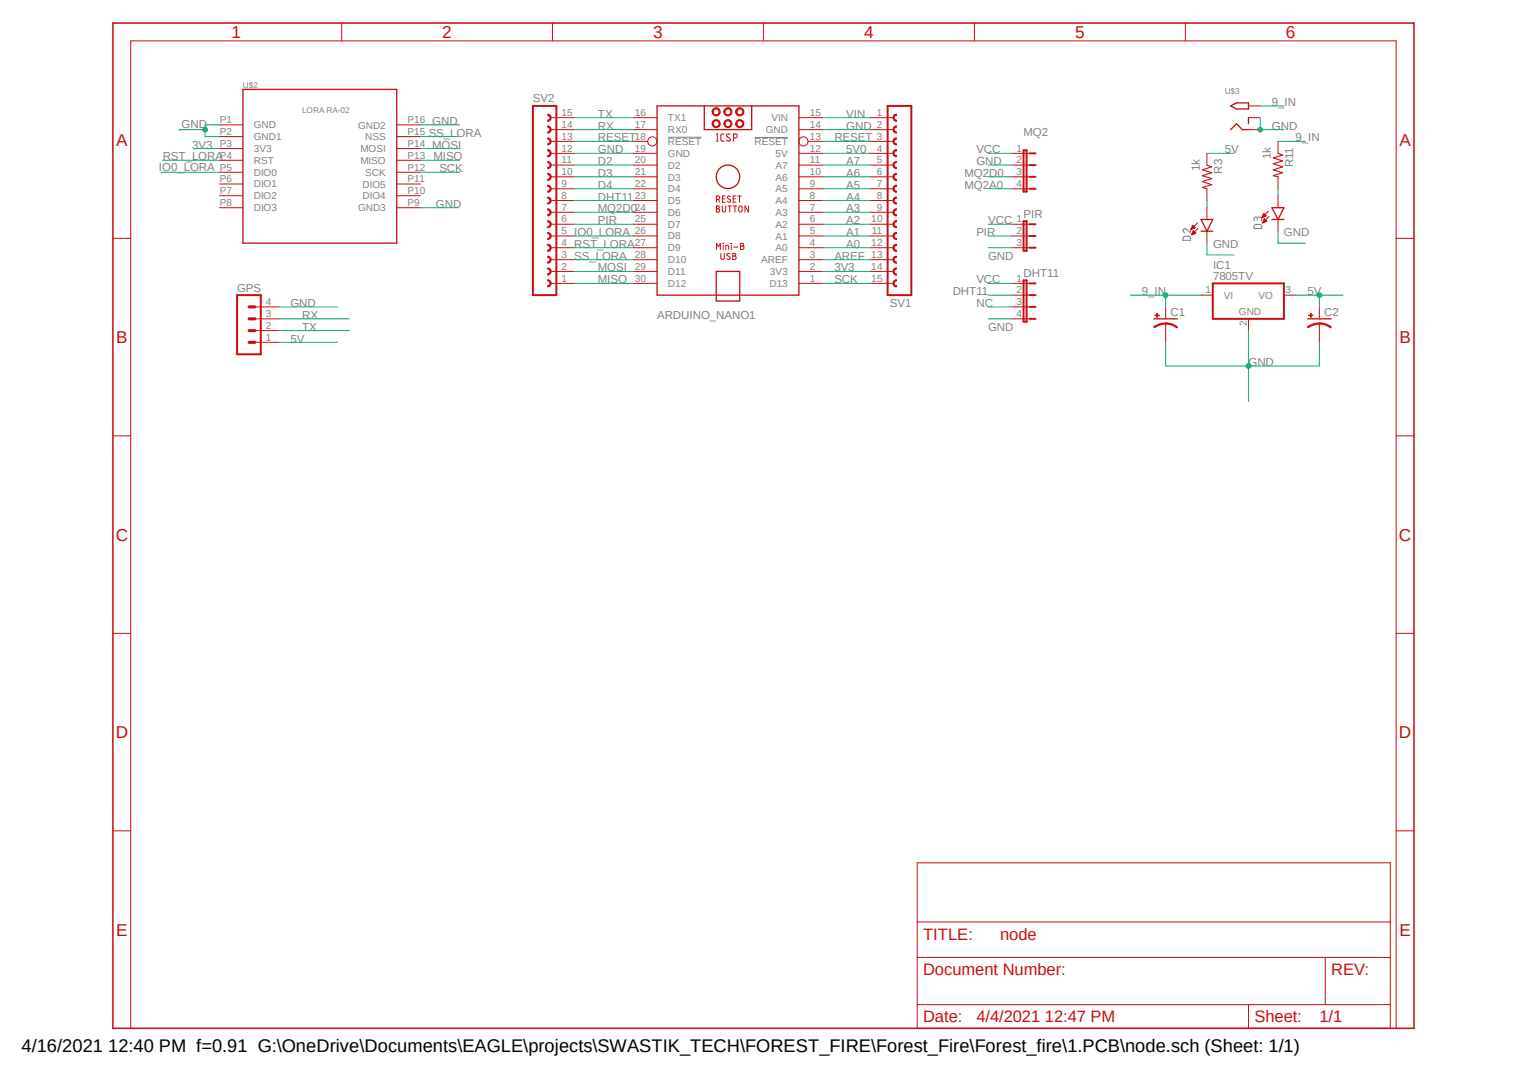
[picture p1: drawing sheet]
<svg xmlns="http://www.w3.org/2000/svg" width="297mm" height="210mm" viewBox="0 0 297 210" stroke-linecap="round" stroke-linejoin="round" font-family="sans-serif">
<path d="M21.5 4.2l254 196.5M275.5 4.2l-254 196.5" fill="none" stroke="#fff" stroke-width=".19"/>
<path d="M130 26.7h6.5M146.9 26.8h6.5M230.5 46h1l.2 .2v.6h-1.4v-.4zM231.7 44.5v.8l-.8-.7a.41 .41 0 0 0-.6 .2 .41 .41 0 0 0 .3 .5M244.1 43.9a1.15 1.15 0 0 1 1.4 0l.1 .6h-1.5zM244.7 42.6a.42 .42 0 0 1 .5-.4 .42 .42 0 0 1 .4 .4v.4M244.7 42.8v-.3a.32 .32 0 0 0-.3-.3 .32 .32 0 0 0-.3 .3v.5" fill="none" stroke="#808080" stroke-width=".19"/>
<g fill="none" stroke="#c90d0c" stroke-width=".19">
<path d="M66.5 4.5v3.5M107.5 4.5v3.5M148.6 4.5v3.5M189.7 4.5v3.5M230.7 4.5v3.5M196.9 34.4h3.5M196.9 32.1h3.5M196.9 29.8h3.5M196.9 36.7h3.5M243 20.6h2.3M243 25.2h2.3M243 22.9h2.3"/>
<path d="M248.8 27.5v2.3M248.8 34.4v2.3M248.8 38.1v2.3M22 46.4h3.4M196.9 48.2h3.5M196.9 45.9h3.5M196.9 43.6h3.5M196.9 59.7h3.5M196.9 57.4h3.5M196.9 55.2h3.5M233.8 57.4h2.3M245.7 42.3h.1"/>
<path d="M245.7 42.2h.2M245.7 42.2h.4M245.7 42.1h.6M245.7 43.3h.1M245.8 42h.6M245.8 42h.5M245.8 43.3h.2M245.8 41.9h.5M245.8 43.2h.4M245.9 41.8h.3M245.9 43.1h.5M245.9 43.1h.6"/>
<path d="M245.9 41.7h.2M245.9 41.7h.1M245.9 43h.6M246 41.6l.4 .4-.8 .4zM246 42.9h.4M246 42.8h.3M246 42.7h.2M246.5 43.1l-.4-.5-.4 .8M246.5 43.1l-.8 .3M246.9 41.1l-1.3 1.3M247 42.1l-1.3 1.3M248.8 42.7v2.3"/>
<path d="M249.9 57.4h2.3M271.7 46.4h3.5M196.9 62.1h3.5M226.9 62.9v1.4M243 62.1v2.2M22 84.8h3.4M271.7 84.8h3.5M22 123.3h3.4M271.7 123.3h3.5M22 161.7h3.4M178.5 167.9h92.1v32.3h-92.1zM178.5 179.5h92.1"/>
<path d="M271.7 161.7h3.5M178.5 186.4h92.1M178.5 195.5h92.1M243 195.5v4.7M257.9 186.4v9.1M25.4 200.2v-192.2h246.3v192.2"/>
</g>
<g fill="none" stroke="#c90d0c" stroke-width=".38">
<path d="M199.2 29.3h.6v8h-.6zM200.4 34.4h1.1M200.4 32.1h1.1M200.4 29.8h1.1M200.4 36.7h1.1M199.2 43.1h.6v5.7h-.6zM199.2 54.6h.6v8h-.6zM200.4 48.2h1.1M200.4 45.9h1.1M200.4 43.6h1.1M200.4 59.7h1.1M200.4 57.4h1.1"/>
<path d="M200.4 55.2h1.1M236.1 55.2h13.8v6.9h-13.8zM200.4 62.1h1.1"/>
</g>
<path d="M22 4.5h253.2v195.7h-253.2z" fill="none" stroke="#c90d0c" stroke-width=".3"/>
<path d="M239.5 20.6l1.2-.6h2.3v1.2h-2.3zM239.5 25.2l1.2-1.1 1.1 1.1h1.2M243 22.9v1.2M247.6 40.4h2.3l-1.1 2.3zM247.6 42.7h2.3M224.6 62.1h4.6" fill="none" stroke="#c90d0c" stroke-width=".25"/>
<path d="M248.8 29.8l.8 .4-1.8 .5 1.8 .6-1.8 .6 1.8 .6-1.8 .6 1.8 .5-1.8 .6 1 .2" fill="none" stroke="#c90d0c" stroke-width=".21"/>
<path d="M226.9 62.8a4 4 0 0 1 2.3 .8l-.1 .2a3.3 3.3 0 0 0-2.2-.7z" fill-rule="evenodd" fill="#c90d0c"/>
<path d="M226.9 62.8a4 4 0 0 1 2.3 .8l-.1 .2a3.3 3.3 0 0 0-2.2-.7z" fill="none" stroke="#c90d0c" stroke-width=".19"/>
<path d="M224.5 63.6a3.8 3.8 0 0 1 2.4-.7v.2a4.1 4.1 0 0 0-2.2 .7z" fill-rule="evenodd" fill="#c90d0c"/>
<path d="M224.5 63.6a3.8 3.8 0 0 1 2.4-.7v.2a4.1 4.1 0 0 0-2.2 .7z" fill="none" stroke="#c90d0c" stroke-width=".19"/>
<path d="M224.8 61.3l.8 .1z" fill-rule="evenodd" fill="#c90d0c"/>
<path d="M224.8 61.3l.8 .1z" fill="none" stroke="#c90d0c" stroke-width=".19"/>
<path d="M225.2 61l.1 .8z" fill-rule="evenodd" fill="#c90d0c"/>
<path d="M226.9 59.7v2.4M225.2 61l.1 .8zM226.9 64.3v2.3M256.8 62.9v1.4" fill="none" stroke="#c90d0c" stroke-width=".19"/>
<path d="M254.5 62.1h4.6" fill="none" stroke="#c90d0c" stroke-width=".25"/>
<path d="M256.8 62.8a4 4 0 0 1 2.3 .8l-.1 .2a3.3 3.3 0 0 0-2.2-.7z" fill-rule="evenodd" fill="#c90d0c"/>
<path d="M256.8 62.8a4 4 0 0 1 2.3 .8l-.1 .2a3.3 3.3 0 0 0-2.2-.7z" fill="none" stroke="#c90d0c" stroke-width=".19"/>
<path d="M254.5 63.6a3.8 3.8 0 0 1 2.3-.7v.2a4.1 4.1 0 0 0-2.2 .7z" fill-rule="evenodd" fill="#c90d0c"/>
<path d="M254.5 63.6a3.8 3.8 0 0 1 2.3-.7v.2a4.1 4.1 0 0 0-2.2 .7z" fill="none" stroke="#c90d0c" stroke-width=".19"/>
<path d="M254.7 61.3l.9 .1z" fill-rule="evenodd" fill="#c90d0c"/>
<path d="M254.7 61.3l.9 .1z" fill="none" stroke="#c90d0c" stroke-width=".19"/>
<path d="M255.1 61l.1 .8z" fill-rule="evenodd" fill="#c90d0c"/>
<g fill="none" stroke="#c90d0c" stroke-width=".19">
<path d="M123.3 22.9h4.6M123.3 25.2h4.6M123.3 27.5h2.8M123.3 29.8h4.6M123.3 32.1h4.6M123.3 34.4h4.6M123.3 36.7h4.6M123.3 39h4.6M139.4 38.8h.3a.34 .34 0 0 0 .4-.3 .34 .34 0 0 0-.4-.4h-.3v1.3M139.4 27.5h.3M139.4 26.1h.3M139.6 26.1v1.4"/>
<path d="M139.8 38.8l.3 .6M140.6 38.7h.4M140.9 26.1h-.5l-.1 .3v.9l.1 .1 .5 .1M141.1 38.1h-.5v1.3h.5M142.1 26.2l-.5-.1-.2 .3v.1l.6 .4a.31 .31 0 0 1 .1 .3 .31 .31 0 0 1-.3 .3l-.4-.2M142.2 38.3l-.3-.2-.3 .3 .6 .5v.3a.38 .38 0 0 1-.6 0M142.7 38.7h.4M142.7 26.8h.6l.2-.2v-.4l-.8-.1v1.4M143.3 38.1h-.6v1.3h.6M143.6 38.1h.7M143.9 38.1v1.3M155.5 22.9h4.6"/>
<path d="M155.5 25.2h4.6M155.5 29.8h4.6M155.5 32.1h4.6M155.5 34.4h4.6M155.5 36.7h4.6M155.5 39h4.6M157.3 27.5h2.8M234.9 29.8v2.3M234.9 36.7v2.3M123.3 41.3h4.6M123.3 43.6h4.6M123.3 45.9h4.6"/>
<path d="M123.3 48.2h4.6M123.3 50.5h4.6M123.3 52.8h4.6M123.3 55.2h4.6M139.4 40.1l.6 .2-.3 .3a.32 .32 0 0 1 .4 .4 .32 .32 0 0 1-.4 .3h-.3zM139.4 48.6v-1.2l.4 .6 .4-.6v1.2M139.4 40.6h.3M140.3 49.3v.9a.34 .34 0 0 0 .3 .3 .34 .34 0 0 0 .4-.3v-.9M140.6 40.1v.8a.32 .32 0 0 0 .3 .4 .32 .32 0 0 0 .3-.4v-.8M140.7 47.4h.1M140.8 47.8v.8M140.8 47.4h.1"/>
<path d="M141.3 48.6v-.8h.4l.1 .8M141.7 40.1h.7M142 40.1v1.2M142.1 49.4l-.5-.1-.1 .3 .6 .5v.3l-.2 .1-.5-.2M142.3 47.4h.1M142.3 47.8v.8M142.6 49.3l.5 .1 .1 .1-.1 .3h-.1a.34 .34 0 0 1 .3 .4 .34 .34 0 0 1-.3 .3h-.4zM142.6 49.8h.4M142.7 40.1h.7M142.8 48.1h.8M143 40.1v1.2M143.9 40.1a.34 .34 0 0 1 .5 .3v.5a.34 .34 0 0 1-.3 .4 .34 .34 0 0 1-.3-.4v-.5z"/>
<path d="M144.1 47.4h.6v.1v.3l-.2 .1a.34 .34 0 0 1 .3 .3 .34 .34 0 0 1-.3 .4h-.4zM144.1 47.9h.4M145.7 40.1v1.2l-.7-1.2v1.2M155.5 41.3h4.6M155.5 43.6h4.6M155.5 45.9h4.6M155.5 48.2h4.6M155.5 50.5h4.6M155.5 52.8h4.6M155.5 55.2h4.6M231.8 44.6h.1M231.9 44.5h.2"/>
<path d="M231.9 44.5h.3M231.9 44.4h.6M231.9 44.3h.7M231.9 45.7h.1M232 44.2h.5M232 45.6h.2M232 45.5h.4M232 45.5h.5M232.1 44.1h.3M232.1 44h.2M232.1 45.4h.6M232.1 43.9h.1"/>
<path d="M232.1 45.3h.6M232.1 45.2h.5M232.2 43.9h.1M232.2 45.2h.3M232.2 45.1h.3M232.2 45h.2M232.2 44.9h.1M232.3 44.9l-.4 .8M232.3 44.9l.4 .5-.8 .3M232.6 44.3l-.4-.4-.4 .8M232.6 44.3l-.8 .4M233.1 43.4l-1.3 1.3"/>
<path d="M233.2 44.4l-1.3 1.3M234.9 40.4v2.3M234.9 45v2.3M256.8 59.7v2.4M255.1 61l.1 .8zM256.8 64.3v2.3"/>
<circle cx="127" cy="27.5" r=".89"/>
<circle cx="156.4" cy="27.5" r=".89"/>
</g>
<path d="M234.9 32.1l.9 .4-1.8 .6 1.8 .5-1.8 .6 1.8 .6-1.8 .5 1.8 .6-1.8 .6 .9 .2" fill="none" stroke="#c90d0c" stroke-width=".21"/>
<g fill="none" stroke="#c90d0c" stroke-width=".25">
<path d="M127.9 20.6h27.6v36.8h-27.6zM137.1 20.6v4.6h9.2v-4.6M139.4 52.8h4.6v5.8h-4.6zM233.8 42.7h2.3l-1.2 2.3zM233.8 45h2.3"/>
<circle cx="141.7" cy="34.4" r="2.29"/>
</g>
<path d="M138.9 23.4a.8 .8 0 0 1 1.2 .3 .8 .8 0 0 1-.5 1.1 .8 .8 0 0 1-1-.7h.2a.58 .58 0 0 1 .7-.6 .58 .58 0 0 1 .3 .9 .58 .58 0 0 1-.9-.1l-.1-.2h-.2z" fill-rule="evenodd" fill="#c90d0c"/>
<path d="M138.9 23.4a.8 .8 0 0 1 1.2 .3 .8 .8 0 0 1-.5 1.1 .8 .8 0 0 1-1-.7h.2a.58 .58 0 0 1 .7-.6 .58 .58 0 0 1 .3 .9 .58 .58 0 0 1-.9-.1l-.1-.2h-.2z" fill="none" stroke="#c90d0c" stroke-width=".19"/>
<path d="M141.2 21.1a.8 .8 0 0 1 1.2 .4 .8 .8 0 0 1-.6 1.1 .8 .8 0 0 1-.9-.8h.2a.58 .58 0 0 1 .8-.6 .58 .58 0 0 1 .2 .9 .58 .58 0 0 1-.9 0l-.1-.3h-.2l.1-.4z" fill-rule="evenodd" fill="#c90d0c"/>
<path d="M141.2 21.1a.8 .8 0 0 1 1.2 .4 .8 .8 0 0 1-.6 1.1 .8 .8 0 0 1-.9-.8h.2a.58 .58 0 0 1 .8-.6 .58 .58 0 0 1 .2 .9 .58 .58 0 0 1-.9 0l-.1-.3h-.2l.1-.4z" fill="none" stroke="#c90d0c" stroke-width=".19"/>
<path d="M143.5 21.1a.82 .82 0 0 1 1.2 .4 .82 .82 0 0 1-.6 1.1 .82 .82 0 0 1-.9-.8h.2a.59 .59 0 0 1 .9-.5 .59 .59 0 0 1 .1 1 .59 .59 0 0 1-.9-.2l-.1-.3h-.2l.1-.4z" fill-rule="evenodd" fill="#c90d0c"/>
<path d="M143.5 21.1a.82 .82 0 0 1 1.2 .4 .82 .82 0 0 1-.6 1.1 .82 .82 0 0 1-.9-.8h.2a.59 .59 0 0 1 .9-.5 .59 .59 0 0 1 .1 1 .59 .59 0 0 1-.9-.2l-.1-.3h-.2l.1-.4z" fill="none" stroke="#c90d0c" stroke-width=".19"/>
<path d="M138.9 21.1a.8 .8 0 0 1 1.2 .4 .8 .8 0 0 1-.6 1.1 .8 .8 0 0 1-.9-.8h.2a.58 .58 0 0 1 .8-.6 .58 .58 0 0 1 .2 .9 .58 .58 0 0 1-.9 0l-.1-.3h-.2l.1-.4z" fill-rule="evenodd" fill="#c90d0c"/>
<path d="M138.9 21.1a.8 .8 0 0 1 1.2 .4 .8 .8 0 0 1-.6 1.1 .8 .8 0 0 1-.9-.8h.2a.58 .58 0 0 1 .8-.6 .58 .58 0 0 1 .2 .9 .58 .58 0 0 1-.9 0l-.1-.3h-.2l.1-.4z" fill="none" stroke="#c90d0c" stroke-width=".19"/>
<path d="M143.5 23.4a.82 .82 0 0 1 1.2 .3 .82 .82 0 0 1-.5 1.2 .82 .82 0 0 1-1-.8h.2a.59 .59 0 0 1 .9-.5 .59 .59 0 0 1 .1 .9 .59 .59 0 0 1-.9-.2l-.1-.2h-.2z" fill-rule="evenodd" fill="#c90d0c"/>
<path d="M143.5 23.4a.82 .82 0 0 1 1.2 .3 .82 .82 0 0 1-.5 1.2 .82 .82 0 0 1-1-.8h.2a.59 .59 0 0 1 .9-.5 .59 .59 0 0 1 .1 .9 .59 .59 0 0 1-.9-.2l-.1-.2h-.2z" fill="none" stroke="#c90d0c" stroke-width=".19"/>
<path d="M141.2 23.4a.8 .8 0 0 1 1.2 .3 .8 .8 0 0 1-.5 1.1 .8 .8 0 0 1-1-.7h.2a.58 .58 0 0 1 .7-.6 .58 .58 0 0 1 .3 .9 .58 .58 0 0 1-.9-.1l-.1-.2h-.2z" fill-rule="evenodd" fill="#c90d0c"/>
<path d="M141.2 23.4a.8 .8 0 0 1 1.2 .3 .8 .8 0 0 1-.5 1.1 .8 .8 0 0 1-1-.7h.2a.58 .58 0 0 1 .7-.6 .58 .58 0 0 1 .3 .9 .58 .58 0 0 1-.9-.1l-.1-.2h-.2z" fill="none" stroke="#c90d0c" stroke-width=".19"/>
<path d="M172.8 20.6h4.6" fill="none" stroke="#c90d0c" stroke-width=".38"/>
<path d="M174 27l.5-.2v.3a.47 .47 0 0 0-.5 .4 .47 .47 0 0 0 .5 .5v.2a.7 .7 0 0 1-.7-.5 .7 .7 0 0 1 .2-.7z" fill-rule="evenodd" fill="#c90d0c"/>
<path d="M174 27l.5-.2v.3a.47 .47 0 0 0-.5 .4 .47 .47 0 0 0 .5 .5v.2a.7 .7 0 0 1-.7-.5 .7 .7 0 0 1 .2-.7z" fill="none" stroke="#c90d0c" stroke-width=".19"/>
<path d="M174 24.7l.5-.2v.3a.47 .47 0 0 0-.5 .4 .47 .47 0 0 0 .5 .5v.2a.7 .7 0 0 1-.7-.4 .7 .7 0 0 1 .2-.8z" fill-rule="evenodd" fill="#c90d0c"/>
<path d="M174 24.7l.5-.2v.3a.47 .47 0 0 0-.5 .4 .47 .47 0 0 0 .5 .5v.2a.7 .7 0 0 1-.7-.4 .7 .7 0 0 1 .2-.8z" fill="none" stroke="#c90d0c" stroke-width=".19"/>
<path d="M174 22.4l.5-.2v.3a.45 .45 0 0 0-.5 .4 .45 .45 0 0 0 .5 .5v.2a.72 .72 0 0 1-.7-.5 .72 .72 0 0 1 .2-.7z" fill-rule="evenodd" fill="#c90d0c"/>
<path d="M174 22.4l.5-.2v.3a.45 .45 0 0 0-.5 .4 .45 .45 0 0 0 .5 .5v.2a.72 .72 0 0 1-.7-.5 .72 .72 0 0 1 .2-.7z" fill="none" stroke="#c90d0c" stroke-width=".19"/>
<path d="M174 31.6l.5-.1v.2a.47 .47 0 0 0-.5 .4 .47 .47 0 0 0 .5 .5v.2a.7 .7 0 0 1-.7-.4 .7 .7 0 0 1 .2-.8z" fill-rule="evenodd" fill="#c90d0c"/>
<path d="M174 31.6l.5-.1v.2a.47 .47 0 0 0-.5 .4 .47 .47 0 0 0 .5 .5v.2a.7 .7 0 0 1-.7-.4 .7 .7 0 0 1 .2-.8z" fill="none" stroke="#c90d0c" stroke-width=".19"/>
<path d="M174 29.3l.5-.2v.3a.45 .45 0 0 0-.5 .4 .45 .45 0 0 0 .5 .5v.2a.72 .72 0 0 1-.7-.5 .72 .72 0 0 1 .2-.7z" fill-rule="evenodd" fill="#c90d0c"/>
<path d="M174 29.3l.5-.2v.3a.45 .45 0 0 0-.5 .4 .45 .45 0 0 0 .5 .5v.2a.72 .72 0 0 1-.7-.5 .72 .72 0 0 1 .2-.7z" fill="none" stroke="#c90d0c" stroke-width=".19"/>
<path d="M174 38.5l.5-.1v.2a.47 .47 0 0 0-.5 .4 .47 .47 0 0 0 .5 .5v.2a.7 .7 0 0 1-.7-.4 .7 .7 0 0 1 .2-.8z" fill-rule="evenodd" fill="#c90d0c"/>
<path d="M174 38.5l.5-.1v.2a.47 .47 0 0 0-.5 .4 .47 .47 0 0 0 .5 .5v.2a.7 .7 0 0 1-.7-.4 .7 .7 0 0 1 .2-.8z" fill="none" stroke="#c90d0c" stroke-width=".19"/>
<path d="M174 36.2l.5-.2v.3a.47 .47 0 0 0-.5 .4 .47 .47 0 0 0 .5 .5v.2a.7 .7 0 0 1-.7-.4 .7 .7 0 0 1 .2-.8z" fill-rule="evenodd" fill="#c90d0c"/>
<path d="M174 36.2l.5-.2v.3a.47 .47 0 0 0-.5 .4 .47 .47 0 0 0 .5 .5v.2a.7 .7 0 0 1-.7-.4 .7 .7 0 0 1 .2-.8z" fill="none" stroke="#c90d0c" stroke-width=".19"/>
<path d="M174 33.9l.5-.2v.3a.47 .47 0 0 0-.5 .4 .47 .47 0 0 0 .5 .5v.2a.72 .72 0 0 1-.7-.4 .72 .72 0 0 1 .2-.8z" fill-rule="evenodd" fill="#c90d0c"/>
<path d="M174 33.9l.5-.2v.3a.47 .47 0 0 0-.5 .4 .47 .47 0 0 0 .5 .5v.2a.72 .72 0 0 1-.7-.4 .72 .72 0 0 1 .2-.8z" fill="none" stroke="#c90d0c" stroke-width=".19"/>
<path d="M174 43.1l.5-.2v.3a.47 .47 0 0 0-.5 .4 .47 .47 0 0 0 .5 .5v.2a.7 .7 0 0 1-.7-.4 .7 .7 0 0 1 .2-.8z" fill-rule="evenodd" fill="#c90d0c"/>
<path d="M174 43.1l.5-.2v.3a.47 .47 0 0 0-.5 .4 .47 .47 0 0 0 .5 .5v.2a.7 .7 0 0 1-.7-.4 .7 .7 0 0 1 .2-.8z" fill="none" stroke="#c90d0c" stroke-width=".19"/>
<path d="M174 40.8l.5-.2v.3a.47 .47 0 0 0-.5 .4 .47 .47 0 0 0 .5 .5v.2a.72 .72 0 0 1-.7-.4 .72 .72 0 0 1 .2-.8z" fill-rule="evenodd" fill="#c90d0c"/>
<path d="M174 40.8l.5-.2v.3a.47 .47 0 0 0-.5 .4 .47 .47 0 0 0 .5 .5v.2a.72 .72 0 0 1-.7-.4 .72 .72 0 0 1 .2-.8z" fill="none" stroke="#c90d0c" stroke-width=".19"/>
<path d="M174 50l.5-.1v.2a.47 .47 0 0 0-.5 .4 .47 .47 0 0 0 .5 .5v.2a.7 .7 0 0 1-.7-.4 .7 .7 0 0 1 .2-.8z" fill-rule="evenodd" fill="#c90d0c"/>
<path d="M174 50l.5-.1v.2a.47 .47 0 0 0-.5 .4 .47 .47 0 0 0 .5 .5v.2a.7 .7 0 0 1-.7-.4 .7 .7 0 0 1 .2-.8z" fill="none" stroke="#c90d0c" stroke-width=".19"/>
<path d="M174 47.7l.5-.2v.3a.45 .45 0 0 0-.5 .4 .45 .45 0 0 0 .5 .5v.2a.72 .72 0 0 1-.7-.4 .72 .72 0 0 1 .2-.8z" fill-rule="evenodd" fill="#c90d0c"/>
<path d="M174 47.7l.5-.2v.3a.45 .45 0 0 0-.5 .4 .45 .45 0 0 0 .5 .5v.2a.72 .72 0 0 1-.7-.4 .72 .72 0 0 1 .2-.8z" fill="none" stroke="#c90d0c" stroke-width=".19"/>
<path d="M174 45.4l.5-.1v.2a.47 .47 0 0 0-.5 .4 .47 .47 0 0 0 .5 .5v.2a.7 .7 0 0 1-.7-.4 .7 .7 0 0 1 .2-.8z" fill-rule="evenodd" fill="#c90d0c"/>
<path d="M174 45.4l.5-.1v.2a.47 .47 0 0 0-.5 .4 .47 .47 0 0 0 .5 .5v.2a.7 .7 0 0 1-.7-.4 .7 .7 0 0 1 .2-.8z" fill="none" stroke="#c90d0c" stroke-width=".19"/>
<path d="M174 54.6l.5-.2v.3a.45 .45 0 0 0-.5 .4 .45 .45 0 0 0 .5 .5v.2a.7 .7 0 0 1-.7-.4 .7 .7 0 0 1 .2-.8z" fill-rule="evenodd" fill="#c90d0c"/>
<path d="M174 54.6l.5-.2v.3a.45 .45 0 0 0-.5 .4 .45 .45 0 0 0 .5 .5v.2a.7 .7 0 0 1-.7-.4 .7 .7 0 0 1 .2-.8z" fill="none" stroke="#c90d0c" stroke-width=".19"/>
<path d="M174 52.3l.5-.1v.2a.47 .47 0 0 0-.5 .4 .47 .47 0 0 0 .5 .5v.3a.73 .73 0 0 1-.7-.5 .73 .73 0 0 1 .2-.8z" fill-rule="evenodd" fill="#c90d0c"/>
<g fill="none" stroke="#c90d0c" stroke-width=".19">
<path d="M169.3 22.9h4.6M169.3 25.2h4.6M169.3 27.5h4.6M169.3 29.8h4.6M169.3 32.1h4.6M169.3 34.4h4.6M169.3 36.7h4.6M169.3 39h4.6M169.3 41.3h4.6M169.3 43.6h4.6M169.3 45.9h4.6M169.3 48.2h4.6"/>
<path d="M169.3 50.5h4.6M169.3 52.8h4.6M169.3 55.2h4.6M174 52.3l.5-.1v.2a.47 .47 0 0 0-.5 .4 .47 .47 0 0 0 .5 .5v.3a.73 .73 0 0 1-.7-.5 .73 .73 0 0 1 .2-.8z"/>
</g>
<path d="M172.8 20.6v36.8h4.6v-36.8M103.7 57.4h4.6" fill="none" stroke="#c90d0c" stroke-width=".38"/>
<path d="M106.6 49.9a.68 .68 0 0 1 .7 .6 .68 .68 0 0 1-.7 .7v-.2a.47 .47 0 0 0 .5-.5 .47 .47 0 0 0-.5-.4z" fill-rule="evenodd" fill="#c90d0c"/>
<path d="M106.6 49.9a.68 .68 0 0 1 .7 .6 .68 .68 0 0 1-.7 .7v-.2a.47 .47 0 0 0 .5-.5 .47 .47 0 0 0-.5-.4z" fill="none" stroke="#c90d0c" stroke-width=".19"/>
<path d="M106.6 52.2a.7 .7 0 0 1 .7 .7 .7 .7 0 0 1-.7 .7v-.3a.47 .47 0 0 0 .5-.5 .47 .47 0 0 0-.5-.4z" fill-rule="evenodd" fill="#c90d0c"/>
<path d="M106.6 52.2a.7 .7 0 0 1 .7 .7 .7 .7 0 0 1-.7 .7v-.3a.47 .47 0 0 0 .5-.5 .47 .47 0 0 0-.5-.4z" fill="none" stroke="#c90d0c" stroke-width=".19"/>
<path d="M106.6 54.4a.7 .7 0 0 1 .7 .7 .7 .7 0 0 1-.7 .7v-.2a.45 .45 0 0 0 .4-.4 .45 .45 0 0 0-.2-.5h-.2z" fill-rule="evenodd" fill="#c90d0c"/>
<path d="M106.6 54.4a.7 .7 0 0 1 .7 .7 .7 .7 0 0 1-.7 .7v-.2a.45 .45 0 0 0 .4-.4 .45 .45 0 0 0-.2-.5h-.2z" fill="none" stroke="#c90d0c" stroke-width=".19"/>
<path d="M106.6 45.3a.68 .68 0 0 1 .7 .6 .68 .68 0 0 1-.7 .7v-.2a.47 .47 0 0 0 .5-.5 .47 .47 0 0 0-.5-.4z" fill-rule="evenodd" fill="#c90d0c"/>
<path d="M106.6 45.3a.68 .68 0 0 1 .7 .6 .68 .68 0 0 1-.7 .7v-.2a.47 .47 0 0 0 .5-.5 .47 .47 0 0 0-.5-.4z" fill="none" stroke="#c90d0c" stroke-width=".19"/>
<path d="M106.6 47.5a.7 .7 0 0 1 .7 .7 .7 .7 0 0 1-.7 .7v-.2a.45 .45 0 0 0 .4-.4 .45 .45 0 0 0-.2-.5h-.2z" fill-rule="evenodd" fill="#c90d0c"/>
<path d="M106.6 47.5a.7 .7 0 0 1 .7 .7 .7 .7 0 0 1-.7 .7v-.2a.45 .45 0 0 0 .4-.4 .45 .45 0 0 0-.2-.5h-.2z" fill="none" stroke="#c90d0c" stroke-width=".19"/>
<path d="M106.6 38.4a.68 .68 0 0 1 .7 .6 .68 .68 0 0 1-.7 .7v-.2a.47 .47 0 0 0 .5-.5 .47 .47 0 0 0-.5-.4z" fill-rule="evenodd" fill="#c90d0c"/>
<path d="M106.6 38.4a.68 .68 0 0 1 .7 .6 .68 .68 0 0 1-.7 .7v-.2a.47 .47 0 0 0 .5-.5 .47 .47 0 0 0-.5-.4z" fill="none" stroke="#c90d0c" stroke-width=".19"/>
<path d="M106.6 40.6a.7 .7 0 0 1 .7 .7 .7 .7 0 0 1-.7 .7v-.2a.47 .47 0 0 0 .5-.5 .47 .47 0 0 0-.5-.4z" fill-rule="evenodd" fill="#c90d0c"/>
<path d="M106.6 40.6a.7 .7 0 0 1 .7 .7 .7 .7 0 0 1-.7 .7v-.2a.47 .47 0 0 0 .5-.5 .47 .47 0 0 0-.5-.4z" fill="none" stroke="#c90d0c" stroke-width=".19"/>
<path d="M106.6 42.9a.7 .7 0 0 1 .7 .7 .7 .7 0 0 1-.7 .7v-.2a.47 .47 0 0 0 .5-.5 .47 .47 0 0 0-.5-.4z" fill-rule="evenodd" fill="#c90d0c"/>
<path d="M106.6 42.9a.7 .7 0 0 1 .7 .7 .7 .7 0 0 1-.7 .7v-.2a.47 .47 0 0 0 .5-.5 .47 .47 0 0 0-.5-.4z" fill="none" stroke="#c90d0c" stroke-width=".19"/>
<path d="M106.6 33.7a.7 .7 0 0 1 .7 .7 .7 .7 0 0 1-.7 .7v-.2a.47 .47 0 0 0 .5-.5 .47 .47 0 0 0-.5-.4z" fill-rule="evenodd" fill="#c90d0c"/>
<path d="M106.6 33.7a.7 .7 0 0 1 .7 .7 .7 .7 0 0 1-.7 .7v-.2a.47 .47 0 0 0 .5-.5 .47 .47 0 0 0-.5-.4z" fill="none" stroke="#c90d0c" stroke-width=".19"/>
<path d="M106.6 36a.7 .7 0 0 1 .7 .7 .7 .7 0 0 1-.7 .7v-.2a.47 .47 0 0 0 .5-.5 .47 .47 0 0 0-.5-.4z" fill-rule="evenodd" fill="#c90d0c"/>
<path d="M106.6 36a.7 .7 0 0 1 .7 .7 .7 .7 0 0 1-.7 .7v-.2a.47 .47 0 0 0 .5-.5 .47 .47 0 0 0-.5-.4z" fill="none" stroke="#c90d0c" stroke-width=".19"/>
<path d="M106.6 26.8a.68 .68 0 0 1 .7 .7 .68 .68 0 0 1-.7 .7v-.2a.47 .47 0 0 0 .5-.5 .47 .47 0 0 0-.5-.4z" fill-rule="evenodd" fill="#c90d0c"/>
<path d="M106.6 26.8a.68 .68 0 0 1 .7 .7 .68 .68 0 0 1-.7 .7v-.2a.47 .47 0 0 0 .5-.5 .47 .47 0 0 0-.5-.4z" fill="none" stroke="#c90d0c" stroke-width=".19"/>
<path d="M106.6 29.1a.7 .7 0 0 1 .7 .7 .7 .7 0 0 1-.7 .7v-.2a.45 .45 0 0 0 .4-.4 .45 .45 0 0 0-.2-.5h-.2z" fill-rule="evenodd" fill="#c90d0c"/>
<path d="M106.6 29.1a.7 .7 0 0 1 .7 .7 .7 .7 0 0 1-.7 .7v-.2a.45 .45 0 0 0 .4-.4 .45 .45 0 0 0-.2-.5h-.2z" fill="none" stroke="#c90d0c" stroke-width=".19"/>
<path d="M106.6 31.5a.68 .68 0 0 1 .7 .6 .68 .68 0 0 1-.7 .7v-.2a.47 .47 0 0 0 .5-.5 .47 .47 0 0 0-.5-.4z" fill-rule="evenodd" fill="#c90d0c"/>
<path d="M106.6 31.5a.68 .68 0 0 1 .7 .6 .68 .68 0 0 1-.7 .7v-.2a.47 .47 0 0 0 .5-.5 .47 .47 0 0 0-.5-.4z" fill="none" stroke="#c90d0c" stroke-width=".19"/>
<path d="M106.6 22.2a.7 .7 0 0 1 .7 .7 .7 .7 0 0 1-.7 .7v-.2a.45 .45 0 0 0 .4-.4 .45 .45 0 0 0-.2-.5h-.2z" fill-rule="evenodd" fill="#c90d0c"/>
<path d="M106.6 22.2a.7 .7 0 0 1 .7 .7 .7 .7 0 0 1-.7 .7v-.2a.45 .45 0 0 0 .4-.4 .45 .45 0 0 0-.2-.5h-.2z" fill="none" stroke="#c90d0c" stroke-width=".19"/>
<path d="M106.6 24.5a.7 .7 0 0 1 .7 .7 .7 .7 0 0 1-.7 .7v-.2a.47 .47 0 0 0 .5-.5 .47 .47 0 0 0-.5-.4z" fill-rule="evenodd" fill="#c90d0c"/>
<g fill="none" stroke="#c90d0c" stroke-width=".19">
<path d="M42.7 24.3h4.6M42.7 26.6h4.6M42.7 28.9h4.6M42.7 31.2h4.6M42.7 33.5h4.6M42.7 35.8h4.6M42.7 38.1h4.6M77.2 24.3h4.6M77.2 26.6h4.6M77.2 28.9h4.6M77.2 31.2h4.6M77.2 33.5h4.6"/>
<path d="M77.2 35.8h4.6M77.2 38.1h4.6M106.6 24.5a.7 .7 0 0 1 .7 .7 .7 .7 0 0 1-.7 .7v-.2a.47 .47 0 0 0 .5-.5 .47 .47 0 0 0-.5-.4zM107.1 39h4.7M107.1 36.7h4.7M107.1 34.4h4.7M107.1 32.1h4.7M107.1 29.8h4.7M107.1 27.5h4.7M107.1 25.2h4.7M107.1 22.9h4.7M42.7 40.4h4.6"/>
<path d="M49.6 59.7h4.6M77.2 40.4h4.6M107.1 55.2h4.7M107.1 52.8h4.7M107.1 50.5h4.7M107.1 48.2h4.7M107.1 45.9h4.7M107.1 43.6h4.7M107.1 41.3h4.7M49.6 66.6h4.6M49.6 64.3h4.6M49.6 62.1h4.6"/>
</g>
<path d="M46.1 57.4h4.7v11.6h-4.7zM103.7 57.4v-36.8h4.6v36.8" fill="none" stroke="#c90d0c" stroke-width=".38"/>
<path d="M47.3 17.4h29.9v29.9h-29.9z" fill="none" stroke="#c90d0c" stroke-width=".25"/>
<path d="M48.5 59.7h1.1M48.5 62.1h1.1M48.5 64.3h1.1M48.5 66.6h1.1" fill="none" stroke="#c90d0c" stroke-width=".59"/>
<path d="M192.3 29.8h4.6M192.3 32.1h4.6M245.3 22.9v2.3h4.6M111.8 43.6h11.5M192.3 43.6h4.6M192.3 55.2h4.6M192.3 45.9h4.6M192.3 48.2h4.6M192.3 62.1h4.6" fill="none" stroke="#0dab76" stroke-width=".19"/>
<circle cx="245.3" cy="25.2" r=".46" fill="#0dab76"/>
<g fill="none" stroke="#0dab76" stroke-width=".19">
<path d="M248.8 45v2.3h5.2M226.9 66.6v4.6h16.1M243 64.3v13.8"/>
<circle cx="245.3" cy="25.2" r=".46"/>
</g>
<circle cx="243" cy="71.2" r=".46" fill="#0dab76"/>
<g fill="none" stroke="#0dab76" stroke-width=".19">
<path d="M39.9 25.2h-5v.2M42.7 24.3h-2.8v2.3h2.8M111.8 29.8h11.5M160.1 25.2h9.2M234.9 47.3v2.3h5.3M256.8 66.6v4.6h-13.8"/>
<circle cx="243" cy="71.2" r=".46"/>
</g>
<circle cx="39.9" cy="25.2" r=".46" fill="#0dab76"/>
<g fill="none" stroke="#0dab76" stroke-width=".19">
<path d="M81.8 24.3h7.7M111.8 39h11.5M192.3 34.4h4.6M192.3 36.7h4.6M54.2 59.7h11.5M81.8 40.4h7.4M111.8 41.3h11.5M192.3 59.7h4.6M192.3 57.4h4.6M252.2 57.4h9.2M256.8 57.4v2.3"/>
<circle cx="39.9" cy="25.2" r=".46"/>
</g>
<circle cx="256.8" cy="57.4" r=".46" fill="#0dab76"/>
<g fill="none" stroke="#0dab76" stroke-width=".19">
<path d="M234.9 29.8h5.3M248.8 36.7v1.4M220 57.4h13.8M226.9 57.4v2.3M54.2 66.6h11.5"/>
<circle cx="256.8" cy="57.4" r=".46"/>
</g>
<circle cx="226.9" cy="57.4" r=".46" fill="#0dab76"/>
<g fill="none" stroke="#0dab76" stroke-width=".19">
<path d="M31.7 31.2h11M37.6 28.9h5.1M42.7 33.5h-11.3v.2M81.8 28.9h7.7M81.8 31.2h7.7M81.8 33.5h7.7M81.8 26.6h7.4M111.8 27.5h11.5M111.8 22.9h11.5M111.8 32.1h11.5M111.8 34.4h11.5M111.8 36.7h11.5"/>
<path d="M111.8 25.2h11.5M160.1 27.5h9.2M160.1 22.9h9.2M160.1 32.1h9.2M160.1 34.4h9.2M160.1 36.7h9.2M160.1 39h9.2M160.1 29.8h9.2M234.9 39v1.4M245.3 20.6h4.6M248.8 27.5h5.2M111.8 45.9h11.5"/>
<path d="M111.8 48.2h11.5M111.8 50.5h11.5M111.8 52.8h11.5M111.8 55.2h11.5M160.1 41.3h9.2M160.1 43.6h9.2M160.1 45.9h9.2M160.1 48.2h9.2M160.1 50.5h9.2M160.1 52.8h9.2M160.1 55.2h9.2M54.2 62.1h13.8"/>
<path d="M54.2 64.3h13.8"/>
<circle cx="226.9" cy="57.4" r=".46"/>
</g>
<text font-size="3.6" x="4.2" y="204.7">4/16/2021 12:40 PM f=0.91 G:\OneDrive\Documents\EAGLE\projects\SWASTIK_TECH\FOREST_FIRE\Forest_Fire\Forest_fire\1.PCB\node.sch (Sheet: 1/1)</text>
<g font-size="3.3" fill="#c90d0c">
<text x="45" y="7.4">1</text>
<text x="86.1" y="7.4">2</text>
<text x="127.1" y="7.4">3</text>
<text x="168.2" y="7.4">4</text>
<text x="209.3" y="7.4">5</text>
<text x="250.3" y="7.4">6</text>
<text x="22.6" y="28.4">A</text>
<text x="272.4" y="28.4">A</text>
<text x="22.6" y="66.8">B</text>
<text x="272.4" y="66.8">B</text>
<text x="22.5" y="105.2">C</text>
<text x="272.3" y="105.2">C</text>
<text x="22.5" y="143.7">D</text>
<text x="272.3" y="143.7">D</text>
<text x="22.6" y="182.1">E</text>
<text x="272.4" y="182.1">E</text>
</g>
<g font-size="3.2" fill="#c90d0c">
<text x="179.7" y="182.9">TITLE:</text>
<text x="194.6" y="182.9">node</text>
<text x="179.7" y="189.8">Document Number:</text>
<text x="259.1" y="189.8">REV:</text>
<text x="179.7" y="199">Date:</text>
<text x="190" y="199">4/4/2021 12:47 PM</text>
<text x="244.1" y="199">Sheet:</text>
<text x="256.8" y="199">1/1</text>
</g>
<g font-size="2.2" fill="#808080">
<text x="103.7" y="19.9">SV2</text>
<text x="116.4" y="22.9">TX</text>
<text x="164.7" y="22.9">VIN</text>
<text x="247.6" y="20.6">9_IN</text>
<text x="35.3" y="25">GND</text>
<text x="37.4" y="28.9">3V3</text>
<text x="83.4" y="26.6">SS_LORA</text>
<text x="84.1" y="24.3">GND</text>
<text x="84.1" y="28.9">MOSI</text>
<text x="116.4" y="29.8">GND</text>
<text x="116.4" y="27.5">RESET</text>
<text x="116.4" y="25.2">RX</text>
<text x="162.4" y="27.5">RESET</text>
<text x="164.7" y="25.2">GND</text>
<text x="164.7" y="29.8">5V0</text>
<text x="190" y="29.8">VCC</text>
<text x="199.2" y="26.4">MQ2</text>
<text x="238.4" y="29.8">5V</text>
<text x="247.6" y="25.2">GND</text>
<text x="252.2" y="27.5">9_IN</text>
<text x="30.9" y="33.3">IO0_LORA</text>
<text x="31.7" y="31.2">RST_LORA</text>
<text x="84.4" y="31.2">MISO</text>
<text x="85.5" y="33.5">SCK</text>
<text x="116.4" y="34.4">D3</text>
<text x="116.4" y="32.1">D2</text>
<text x="164.7" y="32.1">A7</text>
<text x="164.7" y="34.4">A6</text>
<text x="187.7" y="34.4">MQ2D0</text>
<text x="190" y="32.1">GND</text>
<text x="233.6" y="33.4" transform="rotate(-90 233.6 33.4)">1k</text>
<text x="237.9" y="33.8" transform="rotate(-90 237.9 33.8)">R3</text>
<text x="247.4" y="31" transform="rotate(-90 247.4 31)">1k</text>
<text x="251.7" y="32.6" transform="rotate(-90 251.7 32.6)">R11</text>
<text x="84.8" y="40.4">GND</text>
<text x="116.4" y="41.3">MQ2D0</text>
<text x="116.4" y="39">DHT11</text>
<text x="116.4" y="36.7">D4</text>
<text x="164.7" y="36.7">A5</text>
<text x="164.7" y="39">A4</text>
<text x="164.7" y="41.3">A3</text>
<text x="187.7" y="36.7">MQ2A0</text>
<text x="111.8" y="45.9">IO0_LORA</text>
<text x="116.4" y="43.6">PIR</text>
<text x="164.7" y="43.6">A2</text>
<text x="164.7" y="45.9">A1</text>
<text x="190" y="45.9">PIR</text>
<text x="192.3" y="43.6">VCC</text>
<text x="199.2" y="42.5">PIR</text>
<text x="249.9" y="45.9">GND</text>
<text x="111.8" y="50.5">SS_LORA</text>
<text x="111.8" y="48.3">RST_LORA</text>
<text x="116.4" y="52.8">MOSI</text>
<text x="162.4" y="50.5">AREF</text>
<text x="162.4" y="52.8">3V3</text>
<text x="164.7" y="48.3">A0</text>
<text x="192.3" y="50.5">GND</text>
<text x="199.2" y="54">DHT11</text>
<text x="236.1" y="52.3">IC1</text>
<text x="236.1" y="48.3">GND</text>
<text x="46.1" y="56.8">GPS</text>
<text x="56.5" y="59.7">GND</text>
<text x="116.4" y="55.2">MISO</text>
<text x="162.4" y="55.2">SCK</text>
<text x="173.2" y="59.7">SV1</text>
<text x="185.4" y="57.4">DHT11</text>
<text x="190" y="55.2">VCC</text>
<text x="190" y="59.7">NC</text>
<text x="222.3" y="57.4">9_IN</text>
<text x="236.1" y="54.6">7805TV</text>
<text x="254.5" y="57.4">5V</text>
<text x="58.8" y="62.1">RX</text>
<text x="58.8" y="64.3">TX</text>
<text x="127.9" y="62.1">ARDUINO_NANO1</text>
<text x="192.3" y="64.3">GND</text>
<text x="227.8" y="61.5">C1</text>
<text x="257.7" y="61.5">C2</text>
<text x="56.5" y="66.7">5V</text>
<text x="243" y="71.2">GND</text>
</g>
<g font-size="1.9" fill="#808080">
<text x="42.8" y="24">P1</text>
<text x="79.3" y="24">P16</text>
<text x="109.3" y="22.6">15</text>
<text x="123.6" y="22.6">16</text>
<text x="130" y="23.6">TX1</text>
<text x="150.2" y="23.6">VIN</text>
<text x="157.6" y="22.6">15</text>
<text x="170.7" y="22.6">1</text>
<text x="42.8" y="26.3">P2</text>
<text x="42.8" y="28.6">P3</text>
<text x="49.4" y="25">GND</text>
<text x="49.4" y="27.3">GND1</text>
<text x="49.4" y="29.6">3V3</text>
<text x="69.7" y="25">GND2</text>
<text x="70.2" y="29.6">MOSI</text>
<text x="71.1" y="27.3">NSS</text>
<text x="79.3" y="28.6">P14</text>
<text x="79.3" y="26.3">P15</text>
<text x="109.3" y="29.5">12</text>
<text x="109.3" y="27.2">13</text>
<text x="109.3" y="24.9">14</text>
<text x="123.6" y="24.9">17</text>
<text x="123.6" y="27.2">18</text>
<text x="123.6" y="29.5">19</text>
<text x="130" y="25.9">RX0</text>
<text x="130" y="28.2">RESET</text>
<text x="146.9" y="28.2">RESET</text>
<text x="149.1" y="25.9">GND</text>
<text x="157.6" y="29.5">12</text>
<text x="157.6" y="27.2">13</text>
<text x="157.6" y="24.9">14</text>
<text x="170.7" y="24.9">2</text>
<text x="170.7" y="27.2">3</text>
<text x="170.7" y="29.5">4</text>
<text x="197.8" y="29.5">1</text>
<text x="42.8" y="30.9">P4</text>
<text x="42.8" y="33.2">P5</text>
<text x="42.8" y="35.5">P6</text>
<text x="49.4" y="31.9">RST</text>
<text x="49.4" y="34.2">DIO0</text>
<text x="70.2" y="31.9">MISO</text>
<text x="71.1" y="34.2">SCK</text>
<text x="79.3" y="35.5">P11</text>
<text x="79.3" y="33.2">P12</text>
<text x="79.3" y="30.9">P13</text>
<text x="109.3" y="34.1">10</text>
<text x="109.3" y="31.8">11</text>
<text x="123.6" y="31.8">20</text>
<text x="123.6" y="34.1">21</text>
<text x="130" y="30.5">GND</text>
<text x="130" y="32.8">D2</text>
<text x="130" y="35.1">D3</text>
<text x="151" y="35.1">A6</text>
<text x="151" y="32.9">A7</text>
<text x="151" y="30.5">5V</text>
<text x="157.6" y="34.1">10</text>
<text x="157.6" y="31.8">11</text>
<text x="170.7" y="31.8">5</text>
<text x="170.7" y="34.1">6</text>
<text x="197.8" y="31.8">2</text>
<text x="197.8" y="34.1">3</text>
<text x="42.8" y="37.8">P7</text>
<text x="42.8" y="40.1">P8</text>
<text x="49.4" y="36.5">DIO1</text>
<text x="49.4" y="38.8">DIO2</text>
<text x="49.4" y="41.1">DIO3</text>
<text x="69.7" y="41.1">GND3</text>
<text x="70.6" y="38.8">DIO4</text>
<text x="70.6" y="36.5">DIO5</text>
<text x="79.3" y="40.1">P9</text>
<text x="79.3" y="37.8">P10</text>
<text x="109.3" y="41">7</text>
<text x="109.3" y="38.7">8</text>
<text x="109.3" y="36.4">9</text>
<text x="123.6" y="36.4">22</text>
<text x="123.6" y="38.7">23</text>
<text x="123.6" y="41">24</text>
<text x="130" y="37.4">D4</text>
<text x="130" y="39.7">D5</text>
<text x="151" y="39.8">A4</text>
<text x="151" y="37.4">A5</text>
<text x="157.6" y="41">7</text>
<text x="157.6" y="38.7">8</text>
<text x="157.6" y="36.4">9</text>
<text x="170.7" y="36.4">7</text>
<text x="170.7" y="38.7">8</text>
<text x="170.7" y="41">9</text>
<text x="197.8" y="36.4">4</text>
<text x="109.3" y="47.9">4</text>
<text x="109.3" y="45.6">5</text>
<text x="109.3" y="43.3">6</text>
<text x="123.6" y="43.3">25</text>
<text x="123.6" y="45.6">26</text>
<text x="123.6" y="47.9">27</text>
<text x="130" y="42">D6</text>
<text x="130" y="44.3">D7</text>
<text x="130" y="46.6">D8</text>
<text x="151" y="46.7">A1</text>
<text x="151" y="44.3">A2</text>
<text x="151" y="42">A3</text>
<text x="157.6" y="47.9">4</text>
<text x="157.6" y="45.6">5</text>
<text x="157.6" y="43.3">6</text>
<text x="169.6" y="43.3">10</text>
<text x="169.6" y="47.9">12</text>
<text x="169.7" y="45.6">11</text>
<text x="197.8" y="43.3">1</text>
<text x="197.8" y="45.6">2</text>
<text x="197.8" y="47.9">3</text>
<text x="109.3" y="52.5">2</text>
<text x="109.3" y="50.2">3</text>
<text x="123.6" y="50.2">28</text>
<text x="123.6" y="52.5">29</text>
<text x="130" y="48.9">D9</text>
<text x="130" y="51.2">D10</text>
<text x="130" y="53.6">D11</text>
<text x="148.2" y="51.3">AREF</text>
<text x="149.9" y="53.6">3V3</text>
<text x="151" y="48.9">A0</text>
<text x="157.6" y="52.5">2</text>
<text x="157.6" y="50.2">3</text>
<text x="169.6" y="50.2">13</text>
<text x="169.6" y="52.5">14</text>
<text x="51.7" y="59.4">4</text>
<text x="109.3" y="54.8">1</text>
<text x="123.6" y="54.8">30</text>
<text x="130" y="55.8">D12</text>
<text x="149.8" y="55.8">D13</text>
<text x="157.6" y="54.8">1</text>
<text x="169.6" y="54.8">15</text>
<text x="197.8" y="54.8">1</text>
<text x="197.8" y="57.1">2</text>
<text x="197.8" y="59.4">3</text>
<text x="234.7" y="57.1">1</text>
<text x="238.2" y="58.1">VI</text>
<text x="244.9" y="58.2">VO</text>
<text x="250.2" y="57.1">3</text>
<text x="51.7" y="64.1">2</text>
<text x="51.7" y="61.7">3</text>
<text x="197.8" y="61.7">4</text>
<text x="241.1" y="61.3">GND</text>
<text x="242.7" y="63.5" transform="rotate(-90 242.7 63.5)">2</text>
<text x="51.7" y="66.3">1</text>
</g>
<g font-size="1.6" fill="#808080">
<text x="47.3" y="17.1">U$2</text>
<text x="58.8" y="22">LORA RA-02</text>
<text x="238.4" y="18.3">U$3</text>
</g>
</svg>
